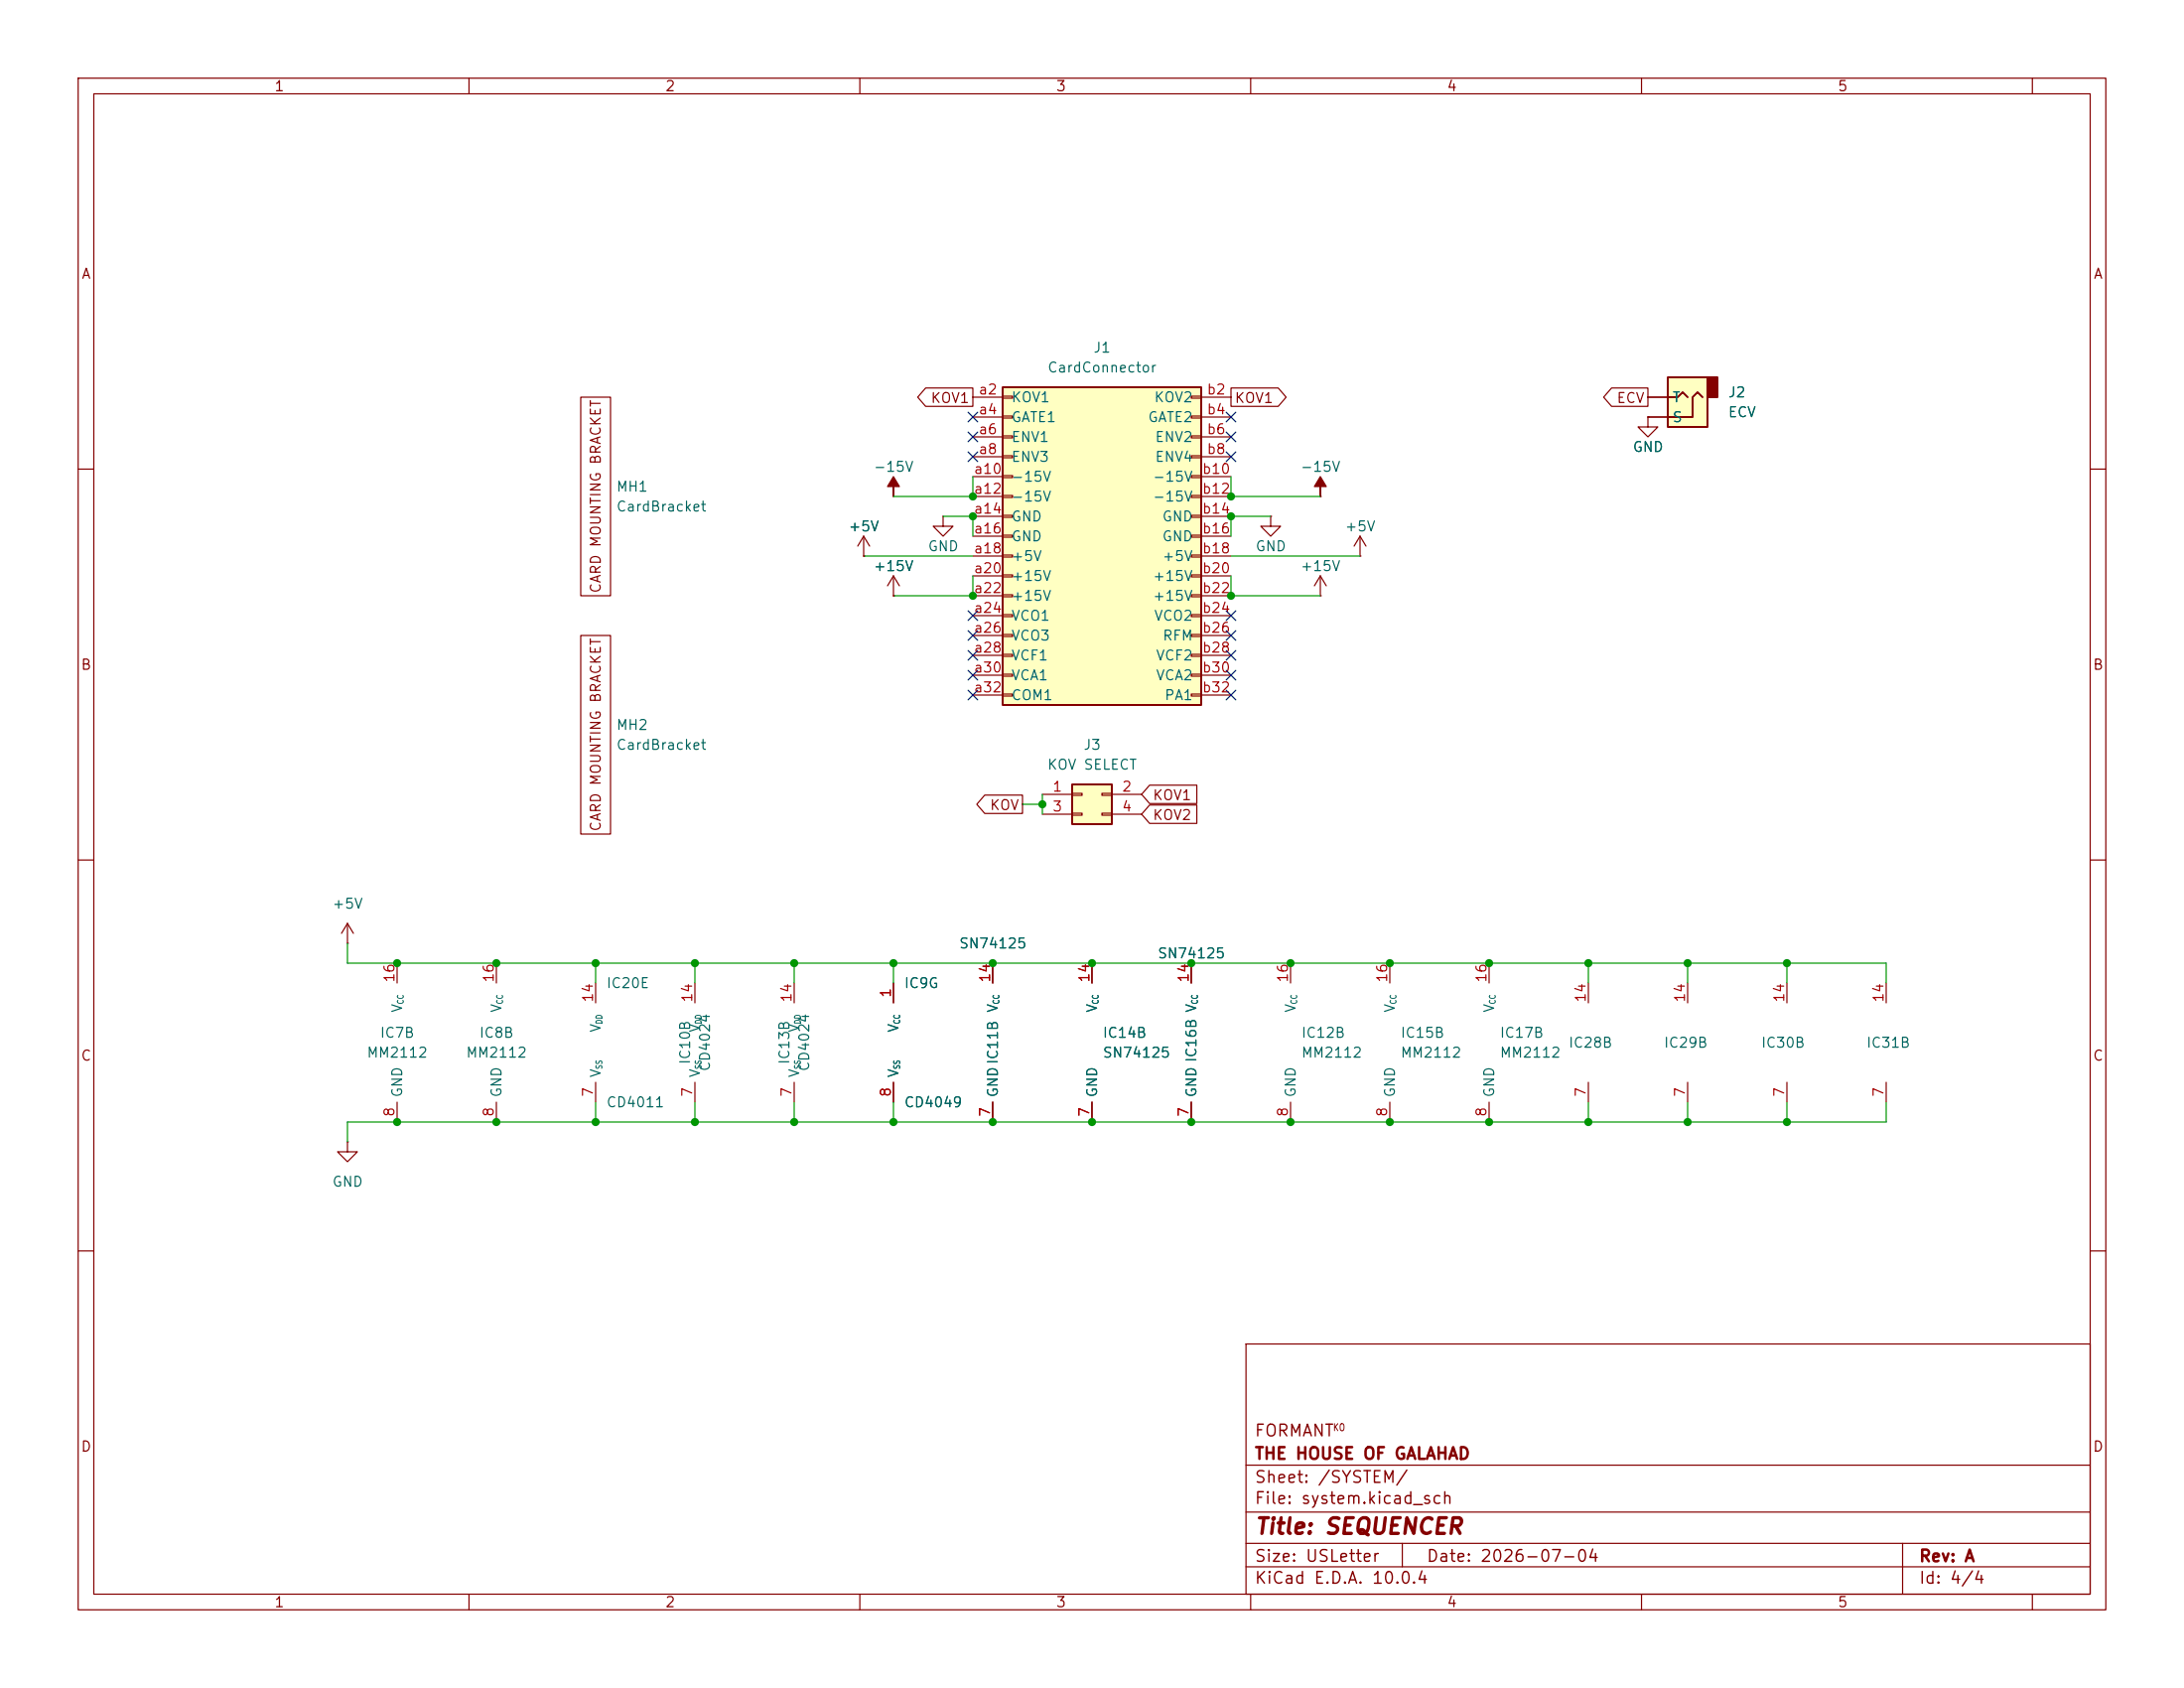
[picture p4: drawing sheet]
<svg xmlns="http://www.w3.org/2000/svg" width="279mm" height="216mm" viewBox="0 0 279 216" stroke-linecap="round" stroke-linejoin="round" font-family="sans-serif">
<g fill="none" stroke="#840000" stroke-width=".15">
<path d="M10 10h259.4v195.9h-259.4zM12 12h255.4v191.9h-255.4zM60 10v2M110 10v2M160 10v2M210 10v2M260 10v2M210.8 53.3v1.3h-1.3l1.3 1.3 1.3-1.3h-1.3M210.8 53.3h.1M10 60h2M120.6 66v1.3h1.3l-1.3 1.3-1.2-1.3h1.2M120.6 66h.1"/>
<path d="M174 71.1h.1M174 68.6l-.8 1.3M174 68.6l.8 1.3M174 68.6v2.5M267.4 60h2M10 110h2M267.4 110h2M76.2 125.7v2.6M76.2 138.4v2.6M88.9 125.7v2.6M88.9 138.4v2.6M101.6 125.7v2.6"/>
<path d="M101.6 138.4v2.6M152.4 123.2v2.5M228.6 125.7v2.6M228.6 138.4v2.6M241.3 125.7v2.6M241.3 138.4v2.6M152.4 141v2.5M10 160h2M159.4 171.9h108v32h-108zM267.4 160h2M159.4 197.4h108M159.4 193.4h108"/>
<path d="M159.4 187.4h108M179.4 197.4v3M243.4 197.4v6.5M60 203.9v2M110 203.9v2M159.4 200.4h108M160 203.9v2M210 203.9v2M260 203.9v2"/>
</g>
<path d="M213.4 48.3h5v6.3h-5z" fill="#ffffc2"/>
<path d="M213.4 48.3h5v6.3h-5zM213.4 50.8h1.2l.7-.6 .6 .6M217.8 50.8l-.6-.6-.7 .6v2.5h-3.1" fill="none" stroke="#840000" stroke-width=".25"/>
<path d="M218.4 48.3h1.3v2.5h-1.3z" fill="#840000" stroke="#840000" stroke-width=".25"/>
<g fill="none" stroke="#840000" stroke-width=".15">
<path d="M210.8 53.3h2.6M210.8 50.8h2.6M114.3 63.5h.1M168.9 63.5h.1M44.4 118.1l-.7 1.3M44.4 118.1l.8 1.3M44.4 118.1v2.6M44.4 120.7h.1M50.8 123.2v2.5M63.5 123.2v2.5M114.3 125.7v2.6M114.3 138.4v2.6"/>
<path d="M165.1 123.2v2.5M177.8 123.2v2.5M50.8 141v2.5M63.5 141v2.5M165.1 141v2.5M177.8 141v2.5"/>
</g>
<g fill="#840000" stroke="#840000" stroke-width=".15">
<path d="M114.3 61l.8 1.2h-.8v1.3v-1.3h-.8z"/>
<path d="M168.9 61l.8 1.2h-.8v1.3v-1.3h-.8z"/>
</g>
<path d="M128.3 49.5h25.4v40.7h-25.4z" fill="#ffffc2"/>
<path d="M128.3 49.5h25.4v40.7h-25.4z" fill="none" stroke="#840000" stroke-width=".25"/>
<g fill="none" stroke="#840000" stroke-width=".15">
<path d="M74.3 50.8h3.8v25.4h-3.8zM124.5 50.8h3.8M124.5 53.3h3.8M124.5 55.9h3.8M124.5 58.4h3.8M128.3 50.7h1.2v.2h-1.2zM128.3 53.2h1.2v.3h-1.2zM128.3 55.8h1.2v.2h-1.2zM128.3 58.3h1.2v.2h-1.2zM152.4 50.7h1.3v.2h-1.3zM152.4 53.2h1.3v.3h-1.3zM152.4 55.8h1.3v.2h-1.3z"/>
<path d="M152.4 58.3h1.3v.2h-1.3zM153.7 50.8h3.8M153.7 53.3h3.8M153.7 55.9h3.8M153.7 58.4h3.8M110.5 71.1h.1M110.5 68.6l-.8 1.3M110.5 68.6l.8 1.3M110.5 68.6v2.5M124.5 61h3.8M124.5 63.5h3.8M124.5 66h3.8"/>
<path d="M124.5 68.6h3.8M124.5 71.1h3.8M124.5 73.7h3.8M124.5 76.2h3.8M124.5 78.7h3.8M128.3 60.8h1.2v.3h-1.2zM128.3 63.4h1.2v.2h-1.2zM128.3 65.9h1.2v.3h-1.2zM128.3 68.5h1.2v.2h-1.2zM128.3 71h1.2v.2h-1.2zM128.3 73.5h1.2v.3h-1.2zM128.3 76.1h1.2v.2h-1.2z"/>
<path d="M128.3 78.6h1.2v.3h-1.2zM152.4 60.8h1.3v.3h-1.3zM152.4 63.4h1.3v.2h-1.3zM152.4 65.9h1.3v.3h-1.3zM152.4 68.5h1.3v.2h-1.3zM152.4 71h1.3v.2h-1.3zM152.4 73.5h1.3v.3h-1.3zM152.4 76.1h1.3v.2h-1.3zM152.4 78.6h1.3v.3h-1.3zM153.7 61h3.8M153.7 63.5h3.8M153.7 66h3.8"/>
<path d="M153.7 68.6h3.8M153.7 71.1h3.8M153.7 73.7h3.8M153.7 76.2h3.8M153.7 78.7h3.8M162.6 66v1.3h-1.3l1.3 1.3 1.2-1.3h-1.2M162.6 66h.1M168.9 76.2h.1M168.9 73.7l.8 1.2M168.9 73.7l-.8 1.2M168.9 73.7v2.5M124.5 81.3h3.8"/>
<path d="M124.5 83.8h3.8M124.5 86.4h3.8M124.5 88.9h3.8M128.3 81.2h1.2v.2h-1.2zM128.3 83.7h1.2v.2h-1.2zM128.3 86.2h1.2v.3h-1.2zM128.3 88.8h1.2v.2h-1.2zM152.4 81.2h1.3v.2h-1.3zM152.4 83.7h1.3v.2h-1.3zM152.4 86.2h1.3v.3h-1.3zM152.4 88.8h1.3v.2h-1.3zM153.7 81.3h3.8"/>
<path d="M153.7 83.8h3.8M153.7 86.4h3.8M153.7 88.9h3.8M127 123.2v2.5M139.7 123.2v2.5M190.5 123.2v2.5M203.2 125.7v2.6M203.2 138.4v2.6M215.9 125.7v2.6M215.9 138.4v2.6M44.4 146.1v1.2h1.3l-1.3 1.3-1.2-1.3h1.2M44.4 146.1h.1"/>
<path d="M127 141v2.5M139.7 141v2.5M190.5 141v2.5"/>
</g>
<path d="M137.2 100.3h5v5.1h-5z" fill="#ffffc2"/>
<path d="M137.2 100.3h5v5.1h-5z" fill="none" stroke="#840000" stroke-width=".25"/>
<g fill="none" stroke="#840000" stroke-width=".15">
<path d="M118.4 49.6h6.1v2.4h-6.1l-1-1.2zM157.5 49.6h6l1 1.2-1 1.2h-6zM206.2 49.6h4.6v2.4h-4.6l-1-1.2zM210.8 53.3h.1M210.8 53.3h2.6M210.8 50.8h2.6M110.5 71.1h.1M114.3 76.2h.1M114.3 73.7l-.8 1.2M114.3 73.7l.8 1.2M114.3 73.7v2.5M74.3 81.3h3.8v25.4h-3.8z"/>
<path d="M126 101.7h4.8v2.3h-4.8l-1-1.1zM133.3 101.6h3.9M133.3 104.1h3.9M137.2 101.5h1.2v.2h-1.2zM137.2 104h1.2v.3h-1.2zM141 101.5h1.2v.2h-1.2zM141 104h1.2v.3h-1.2zM142.2 101.6h3.8M142.2 104.1h3.8M147.1 100.4h6v2.4h-6l-1.1-1.2zM147.1 103h6v2.3h-6l-1.1-1.2zM114.3 125.7v2.6"/>
<path d="M114.3 138.4v2.6M127 123.2v2.5M139.7 123.2v2.5M152.4 123.2v2.5M127 141v2.5M139.7 141v2.5M152.4 141v2.5"/>
</g>
<g fill="none" stroke="#009600" stroke-width=".15">
<path d="M110.5 71.1h14M120.6 66h3.9v2.6M124.5 73.7v2.5h-10.2M124.5 61v2.5h-10.2M157.5 73.7v2.5h11.4M157.5 61v2.5h11.4M157.5 71.1h16.5M162.6 66h-5.1v2.6M130.8 102.9h2.5M133.3 101.6v2.5M44.4 120.7v2.5h196.9v2.5M76.2 123.2v2.5"/>
<path d="M88.9 123.2v2.5M101.6 123.2v2.5M114.3 123.2v2.5M127 123.2v2.5M139.7 123.2v2.5M152.4 123.2v2.5M203.2 123.2v2.5M215.9 123.2v2.5M228.6 123.2v2.5M76.2 141v2.5M88.9 141v2.5M101.6 141v2.5"/>
<path d="M114.3 141v2.5M127 141v2.5M139.7 141v2.5M152.4 141v2.5M203.2 141v2.5M215.9 141v2.5M228.6 141v2.5M241.3 141v2.5h-196.9v2.6"/>
</g>
<g fill="none" stroke="#000084" stroke-width=".15">
<path d="M123.9 52.7l1.2 1.2M123.9 55.3l1.2 1.2M123.9 57.8l1.2 1.2M125.1 52.7l-1.2 1.2M125.1 55.3l-1.2 1.2M125.1 57.8l-1.2 1.2M156.9 57.8l1.2 1.2M156.9 55.3l1.2 1.2M156.9 52.7l1.2 1.2M158.1 55.3l-1.2 1.2M158.1 57.8l-1.2 1.2M158.1 52.7l-1.2 1.2"/>
<path d="M123.9 78.1l1.2 1.2M125.1 78.1l-1.2 1.2M156.9 78.1l1.2 1.2M158.1 78.1l-1.2 1.2M123.9 88.3l1.2 1.2M123.9 83.2l1.2 1.2M123.9 85.8l1.2 1.2M123.9 80.7l1.2 1.2M125.1 88.3l-1.2 1.2M125.1 83.2l-1.2 1.2M125.1 85.8l-1.2 1.2M125.1 80.7l-1.2 1.2"/>
<path d="M156.9 88.3l1.2 1.2M156.9 85.8l1.2 1.2M156.9 83.2l1.2 1.2M156.9 80.7l1.2 1.2M158.1 88.3l-1.2 1.2M158.1 85.8l-1.2 1.2M158.1 83.2l-1.2 1.2M158.1 80.7l-1.2 1.2"/>
</g>
<g fill="#009600" stroke="#009600" stroke-width=".13">
<circle cx="133.3" cy="102.9" r=".46"/>
<circle cx="152.4" cy="123.2" r=".46"/>
<circle cx="152.4" cy="143.5" r=".46"/>
<circle cx="127" cy="143.5" r=".46"/>
<circle cx="139.7" cy="143.5" r=".46"/>
<circle cx="114.3" cy="123.2" r=".46"/>
<circle cx="101.6" cy="123.2" r=".46"/>
<circle cx="101.6" cy="143.5" r=".46"/>
<circle cx="127" cy="123.2" r=".46"/>
<circle cx="139.7" cy="123.2" r=".46"/>
<circle cx="114.3" cy="143.5" r=".46"/>
<circle cx="157.5" cy="63.5" r=".46"/>
<circle cx="157.5" cy="66" r=".46"/>
<circle cx="124.5" cy="63.5" r=".46"/>
<circle cx="124.5" cy="66" r=".46"/>
<circle cx="124.5" cy="76.2" r=".46"/>
<circle cx="88.9" cy="143.5" r=".46"/>
<circle cx="88.9" cy="123.2" r=".46"/>
<circle cx="63.5" cy="123.2" r=".46"/>
<circle cx="50.8" cy="123.2" r=".46"/>
<circle cx="63.5" cy="143.5" r=".46"/>
<circle cx="50.8" cy="143.5" r=".46"/>
<circle cx="76.2" cy="143.5" r=".46"/>
<circle cx="76.2" cy="123.2" r=".46"/>
<circle cx="177.8" cy="123.2" r=".46"/>
<circle cx="165.1" cy="123.2" r=".46"/>
<circle cx="165.1" cy="143.5" r=".46"/>
<circle cx="177.8" cy="143.5" r=".46"/>
<circle cx="190.5" cy="143.5" r=".46"/>
<circle cx="190.5" cy="123.2" r=".46"/>
<circle cx="157.5" cy="76.2" r=".46"/>
<circle cx="228.6" cy="143.5" r=".46"/>
<circle cx="203.2" cy="123.2" r=".46"/>
<circle cx="215.9" cy="123.2" r=".46"/>
<circle cx="203.2" cy="143.5" r=".46"/>
<circle cx="215.9" cy="143.5" r=".46"/>
<circle cx="228.6" cy="123.2" r=".46"/>
</g>
<text font-size="2" fill="#840000" x="160.4" y="196.7">Title: SEQUENCER</text>
<g font-size="1.5" fill="#840000">
<text x="160.4" y="184.1">FORMANT</text>
<text x="160.4" y="190">Sheet: /SYSTEM/</text>
<text x="160.4" y="187">THE HOUSE OF GALAHAD</text>
<text x="160.4" y="192.7">File: system.kicad_sch</text>
<text x="160.4" y="202.9">KiCad E.D.A. 10.0.4</text>
<text x="160.4" y="200.1">Size: USLetter</text>
<text x="182.4" y="200.1">Date: 2026-07-04</text>
<text x="245.4" y="200.1">Rev: A</text>
<text x="245.4" y="202.9">Id: 4/4</text>
</g>
<g font-size="1.3" fill="#840000">
<text x="35" y="12">1</text>
<text x="85" y="12">2</text>
<text x="135" y="12">3</text>
<text x="185" y="12">4</text>
<text x="235" y="12">5</text>
<text x="10.3" y="36">A</text>
<text x="267.7" y="36">A</text>
<text x="119" y="51.9">KOV1</text>
<text x="157.9" y="51.9">KOV1</text>
<text x="206.7" y="51.9">ECV</text>
<text x="77.2" y="76" transform="rotate(-90 77.2 76)">CARD MOUNTING BRACKET</text>
<text x="10.3" y="86">B</text>
<text x="267.7" y="86">B</text>
<text x="77.2" y="106.4" transform="rotate(-90 77.2 106.4)">CARD MOUNTING BRACKET</text>
<text x="126.5" y="103.9">KOV</text>
<text x="147.4" y="102.7">KOV1</text>
<text x="147.4" y="105.2">KOV2</text>
<text x="10.3" y="136">C</text>
<text x="267.7" y="136">C</text>
<text x="10.3" y="186">D</text>
<text x="267.7" y="186">D</text>
<text x="35" y="205.9">1</text>
<text x="85" y="205.9">2</text>
<text x="135" y="205.9">3</text>
<text x="185" y="205.9">4</text>
<text x="235" y="205.9">5</text>
</g>
<g font-size="1.3" fill="#006464">
<text x="133.9" y="48">CardConnector</text>
<text x="139.8" y="45.4">J1</text>
<text x="129.3" y="51.8">KOV1</text>
<text x="147.6" y="51.8">KOV2</text>
<text x="213.9" y="51.8">T</text>
<text x="221" y="51.1">J2</text>
<text x="221" y="53.7">ECV</text>
<text x="129.3" y="54.3">GATE1</text>
<text x="129.3" y="56.9">ENV1</text>
<text x="129.3" y="59.4">ENV3</text>
<text x="146.8" y="54.3">GATE2</text>
<text x="147.7" y="56.9">ENV2</text>
<text x="147.7" y="59.4">ENV4</text>
<text x="208.8" y="58.1">GND</text>
<text x="213.9" y="54.3">S</text>
<text x="78.7" y="63.2">MH1</text>
<text x="78.7" y="65.7">CardBracket</text>
<text x="111.7" y="60.7">-15V</text>
<text x="129.3" y="61.9">-15V</text>
<text x="129.3" y="64.5">-15V</text>
<text x="147.4" y="61.9">-15V</text>
<text x="147.4" y="64.5">-15V</text>
<text x="166.3" y="60.7">-15V</text>
<text x="108.5" y="68.3">+5V</text>
<text x="118.6" y="70.8">GND</text>
<text x="129.3" y="67">GND</text>
<text x="129.3" y="69.6">GND</text>
<text x="148.6" y="67">GND</text>
<text x="148.6" y="69.6">GND</text>
<text x="160.5" y="70.8">GND</text>
<text x="172" y="68.3">+5V</text>
<text x="111.7" y="73.4">+15V</text>
<text x="129.3" y="72.1">+5V</text>
<text x="129.3" y="74.6">+15V</text>
<text x="129.3" y="77.2">+15V</text>
<text x="147.4" y="74.6">+15V</text>
<text x="147.4" y="77.2">+15V</text>
<text x="148.6" y="72.1">+5V</text>
<text x="166.3" y="73.4">+15V</text>
<text x="129.3" y="79.7">VCO1</text>
<text x="129.3" y="82.3">VCO3</text>
<text x="147.6" y="79.7">VCO2</text>
<text x="148.6" y="82.3">RFM</text>
<text x="129.3" y="84.8">VCF1</text>
<text x="129.3" y="87.3">VCA1</text>
<text x="129.3" y="89.9">COM1</text>
<text x="147.8" y="84.8">VCF2</text>
<text x="147.8" y="87.3">VCA2</text>
<text x="148.9" y="89.9">PA1</text>
<text x="78.7" y="93.7">MH2</text>
<text x="78.7" y="96.2">CardBracket</text>
<text x="133.9" y="98.8">KOV SELECT</text>
<text x="138.5" y="96.2">J3</text>
<text x="42.4" y="116.5">+5V</text>
<text x="122.6" y="121.6">SN74125</text>
<text x="148" y="122.9">SN74125</text>
<text x="51.8" y="129.6" transform="rotate(-90 51.8 129.6)">V</text>
<text x="64.5" y="129.6" transform="rotate(-90 64.5 129.6)">V</text>
<text x="77.5" y="126.7">IC20E</text>
<text x="115.6" y="126.7">IC9G</text>
<text x="140.7" y="129.6" transform="rotate(-90 140.7 129.6)">V</text>
<text x="166.1" y="129.6" transform="rotate(-90 166.1 129.6)">V</text>
<text x="178.8" y="129.6" transform="rotate(-90 178.8 129.6)">V</text>
<text x="191.5" y="129.6" transform="rotate(-90 191.5 129.6)">V</text>
<text x="46.8" y="135.6">MM2112</text>
<text x="48.5" y="133.1">IC7B</text>
<text x="59.5" y="135.6">MM2112</text>
<text x="61.2" y="133.1">IC8B</text>
<text x="77.2" y="137.9" transform="rotate(-90 77.2 137.9)">V</text>
<text x="77.2" y="132.2" transform="rotate(-90 77.2 132.2)">V</text>
<text x="88.6" y="136.2" transform="rotate(-90 88.6 136.2)">IC10B</text>
<text x="89.9" y="137.9" transform="rotate(-90 89.9 137.9)">V</text>
<text x="89.9" y="132.2" transform="rotate(-90 89.9 132.2)">V</text>
<text x="91.1" y="137.1" transform="rotate(-90 91.1 137.1)">CD4024</text>
<text x="101.3" y="136.2" transform="rotate(-90 101.3 136.2)">IC13B</text>
<text x="102.6" y="137.9" transform="rotate(-90 102.6 137.9)">V</text>
<text x="102.6" y="132.2" transform="rotate(-90 102.6 132.2)">V</text>
<text x="103.8" y="137.1" transform="rotate(-90 103.8 137.1)">CD4024</text>
<text x="115.3" y="137.9" transform="rotate(-90 115.3 137.9)">V</text>
<text x="115.3" y="132.2" transform="rotate(-90 115.3 132.2)">V</text>
<text x="141" y="135.6">SN74125</text>
<text x="141" y="133.1">IC14B</text>
<text x="166.4" y="133.1">IC12B</text>
<text x="166.4" y="135.6">MM2112</text>
<text x="179.1" y="133.1">IC15B</text>
<text x="179.1" y="135.6">MM2112</text>
<text x="191.8" y="133.1">IC17B</text>
<text x="191.8" y="135.6">MM2112</text>
<text x="200.6" y="134.3">IC28B</text>
<text x="212.8" y="134.3">IC29B</text>
<text x="225.2" y="134.3">IC30B</text>
<text x="238.7" y="134.3">IC31B</text>
<text x="51.8" y="140.5" transform="rotate(-90 51.8 140.5)">GND</text>
<text x="64.5" y="140.5" transform="rotate(-90 64.5 140.5)">GND</text>
<text x="77.5" y="141.9">CD4011</text>
<text x="115.6" y="141.9">CD4049</text>
<text x="128" y="140.5" transform="rotate(-90 128 140.5)">GNDIC11B V</text>
<text x="140.7" y="140.5" transform="rotate(-90 140.7 140.5)">GND</text>
<text x="153.4" y="140.5" transform="rotate(-90 153.4 140.5)">GND IC16B V</text>
<text x="166.1" y="140.5" transform="rotate(-90 166.1 140.5)">GND</text>
<text x="178.8" y="140.5" transform="rotate(-90 178.8 140.5)">GND</text>
<text x="191.5" y="140.5" transform="rotate(-90 191.5 140.5)">GND</text>
<text x="42.4" y="152.1">GND</text>
</g>
<g font-size="1.3" fill="#a90000">
<text x="125.1" y="50.8">a2</text>
<text x="125.1" y="53.3">a4</text>
<text x="154.3" y="50.8">b2</text>
<text x="154.3" y="53.3">b4</text>
<text x="125.1" y="55.9">a6</text>
<text x="125.1" y="58.4">a8</text>
<text x="154.3" y="55.9">b6</text>
<text x="154.3" y="58.4">b8</text>
<text x="124.5" y="60.9">a10</text>
<text x="124.5" y="63.5">a12</text>
<text x="153.7" y="60.9">b10</text>
<text x="153.7" y="63.5">b12</text>
<text x="124.5" y="66">a14</text>
<text x="124.5" y="68.6">a16</text>
<text x="124.5" y="71.1">a18</text>
<text x="153.7" y="66">b14</text>
<text x="153.7" y="68.6">b16</text>
<text x="153.7" y="71.1">b18</text>
<text x="124.5" y="73.6">a20</text>
<text x="124.5" y="76.2">a22</text>
<text x="153.7" y="73.6">b20</text>
<text x="153.7" y="76.2">b22</text>
<text x="124.5" y="78.7">a24</text>
<text x="124.5" y="81.3">a26</text>
<text x="124.5" y="83.8">a28</text>
<text x="153.7" y="78.7">b24</text>
<text x="153.7" y="81.3">b26</text>
<text x="153.7" y="83.8">b28</text>
<text x="124.5" y="86.3">a30</text>
<text x="124.5" y="88.9">a32</text>
<text x="153.7" y="86.3">b30</text>
<text x="153.7" y="88.9">b32</text>
<text x="134.5" y="101.6">1</text>
<text x="143.4" y="101.6">2</text>
<text x="134.5" y="104.1">3</text>
<text x="143.4" y="104.1">4</text>
<text x="50.8" y="125.8" transform="rotate(-90 50.8 125.8)">16</text>
<text x="63.5" y="125.8" transform="rotate(-90 63.5 125.8)">16</text>
<text x="127" y="125.8" transform="rotate(-90 127 125.8)">14</text>
<text x="139.7" y="125.8" transform="rotate(-90 139.7 125.8)">14</text>
<text x="152.4" y="125.8" transform="rotate(-90 152.4 125.8)">14</text>
<text x="165.1" y="125.8" transform="rotate(-90 165.1 125.8)">16</text>
<text x="177.8" y="125.8" transform="rotate(-90 177.8 125.8)">16</text>
<text x="190.5" y="125.8" transform="rotate(-90 190.5 125.8)">16</text>
<text x="76.2" y="128.3" transform="rotate(-90 76.2 128.3)">14</text>
<text x="88.9" y="128.3" transform="rotate(-90 88.9 128.3)">14</text>
<text x="101.6" y="128.3" transform="rotate(-90 101.6 128.3)">14</text>
<text x="114.3" y="127.7" transform="rotate(-90 114.3 127.7)">1</text>
<text x="203.2" y="128.3" transform="rotate(-90 203.2 128.3)">14</text>
<text x="215.9" y="128.3" transform="rotate(-90 215.9 128.3)">14</text>
<text x="228.6" y="128.3" transform="rotate(-90 228.6 128.3)">14</text>
<text x="241.3" y="128.3" transform="rotate(-90 241.3 128.3)">14</text>
<text x="50.8" y="142.9" transform="rotate(-90 50.8 142.9)">8</text>
<text x="63.5" y="142.9" transform="rotate(-90 63.5 142.9)">8</text>
<text x="76.2" y="140.4" transform="rotate(-90 76.2 140.4)">7</text>
<text x="88.9" y="140.4" transform="rotate(-90 88.9 140.4)">7</text>
<text x="101.6" y="140.4" transform="rotate(-90 101.6 140.4)">7</text>
<text x="114.3" y="140.4" transform="rotate(-90 114.3 140.4)">8</text>
<text x="127" y="142.9" transform="rotate(-90 127 142.9)">7</text>
<text x="139.7" y="142.9" transform="rotate(-90 139.7 142.9)">7</text>
<text x="152.4" y="142.9" transform="rotate(-90 152.4 142.9)">7</text>
<text x="165.1" y="142.9" transform="rotate(-90 165.1 142.9)">8</text>
<text x="177.8" y="142.9" transform="rotate(-90 177.8 142.9)">8</text>
<text x="190.5" y="142.9" transform="rotate(-90 190.5 142.9)">8</text>
<text x="203.2" y="140.4" transform="rotate(-90 203.2 140.4)">7</text>
<text x="215.9" y="140.4" transform="rotate(-90 215.9 140.4)">7</text>
<text x="228.6" y="140.4" transform="rotate(-90 228.6 140.4)">7</text>
<text x="241.3" y="140.4" transform="rotate(-90 241.3 140.4)">7</text>
</g>
<text font-size=".9" fill="#840000" x="170.5" y="183.3">KO</text>
<g font-size=".8" fill="#006464">
<text x="51.8" y="128.5" transform="rotate(-90 51.8 128.5)">CC</text>
<text x="64.5" y="128.5" transform="rotate(-90 64.5 128.5)">CC</text>
<text x="77.2" y="131.1" transform="rotate(-90 77.2 131.1)">DD</text>
<text x="89.9" y="131.1" transform="rotate(-90 89.9 131.1)">DD</text>
<text x="102.6" y="131.1" transform="rotate(-90 102.6 131.1)">DD</text>
<text x="115.3" y="131.1" transform="rotate(-90 115.3 131.1)">CC</text>
<text x="128" y="128.5" transform="rotate(-90 128 128.5)">CC</text>
<text x="140.7" y="128.5" transform="rotate(-90 140.7 128.5)">CC</text>
<text x="153.4" y="128.5" transform="rotate(-90 153.4 128.5)">CC</text>
<text x="166.1" y="128.5" transform="rotate(-90 166.1 128.5)">CC</text>
<text x="178.8" y="128.5" transform="rotate(-90 178.8 128.5)">CC</text>
<text x="191.5" y="128.5" transform="rotate(-90 191.5 128.5)">CC</text>
<text x="77.2" y="136.8" transform="rotate(-90 77.2 136.8)">SS</text>
<text x="89.9" y="136.8" transform="rotate(-90 89.9 136.8)">SS</text>
<text x="102.6" y="136.8" transform="rotate(-90 102.6 136.8)">SS</text>
<text x="115.3" y="136.8" transform="rotate(-90 115.3 136.8)">SS</text>
</g>
</svg>
